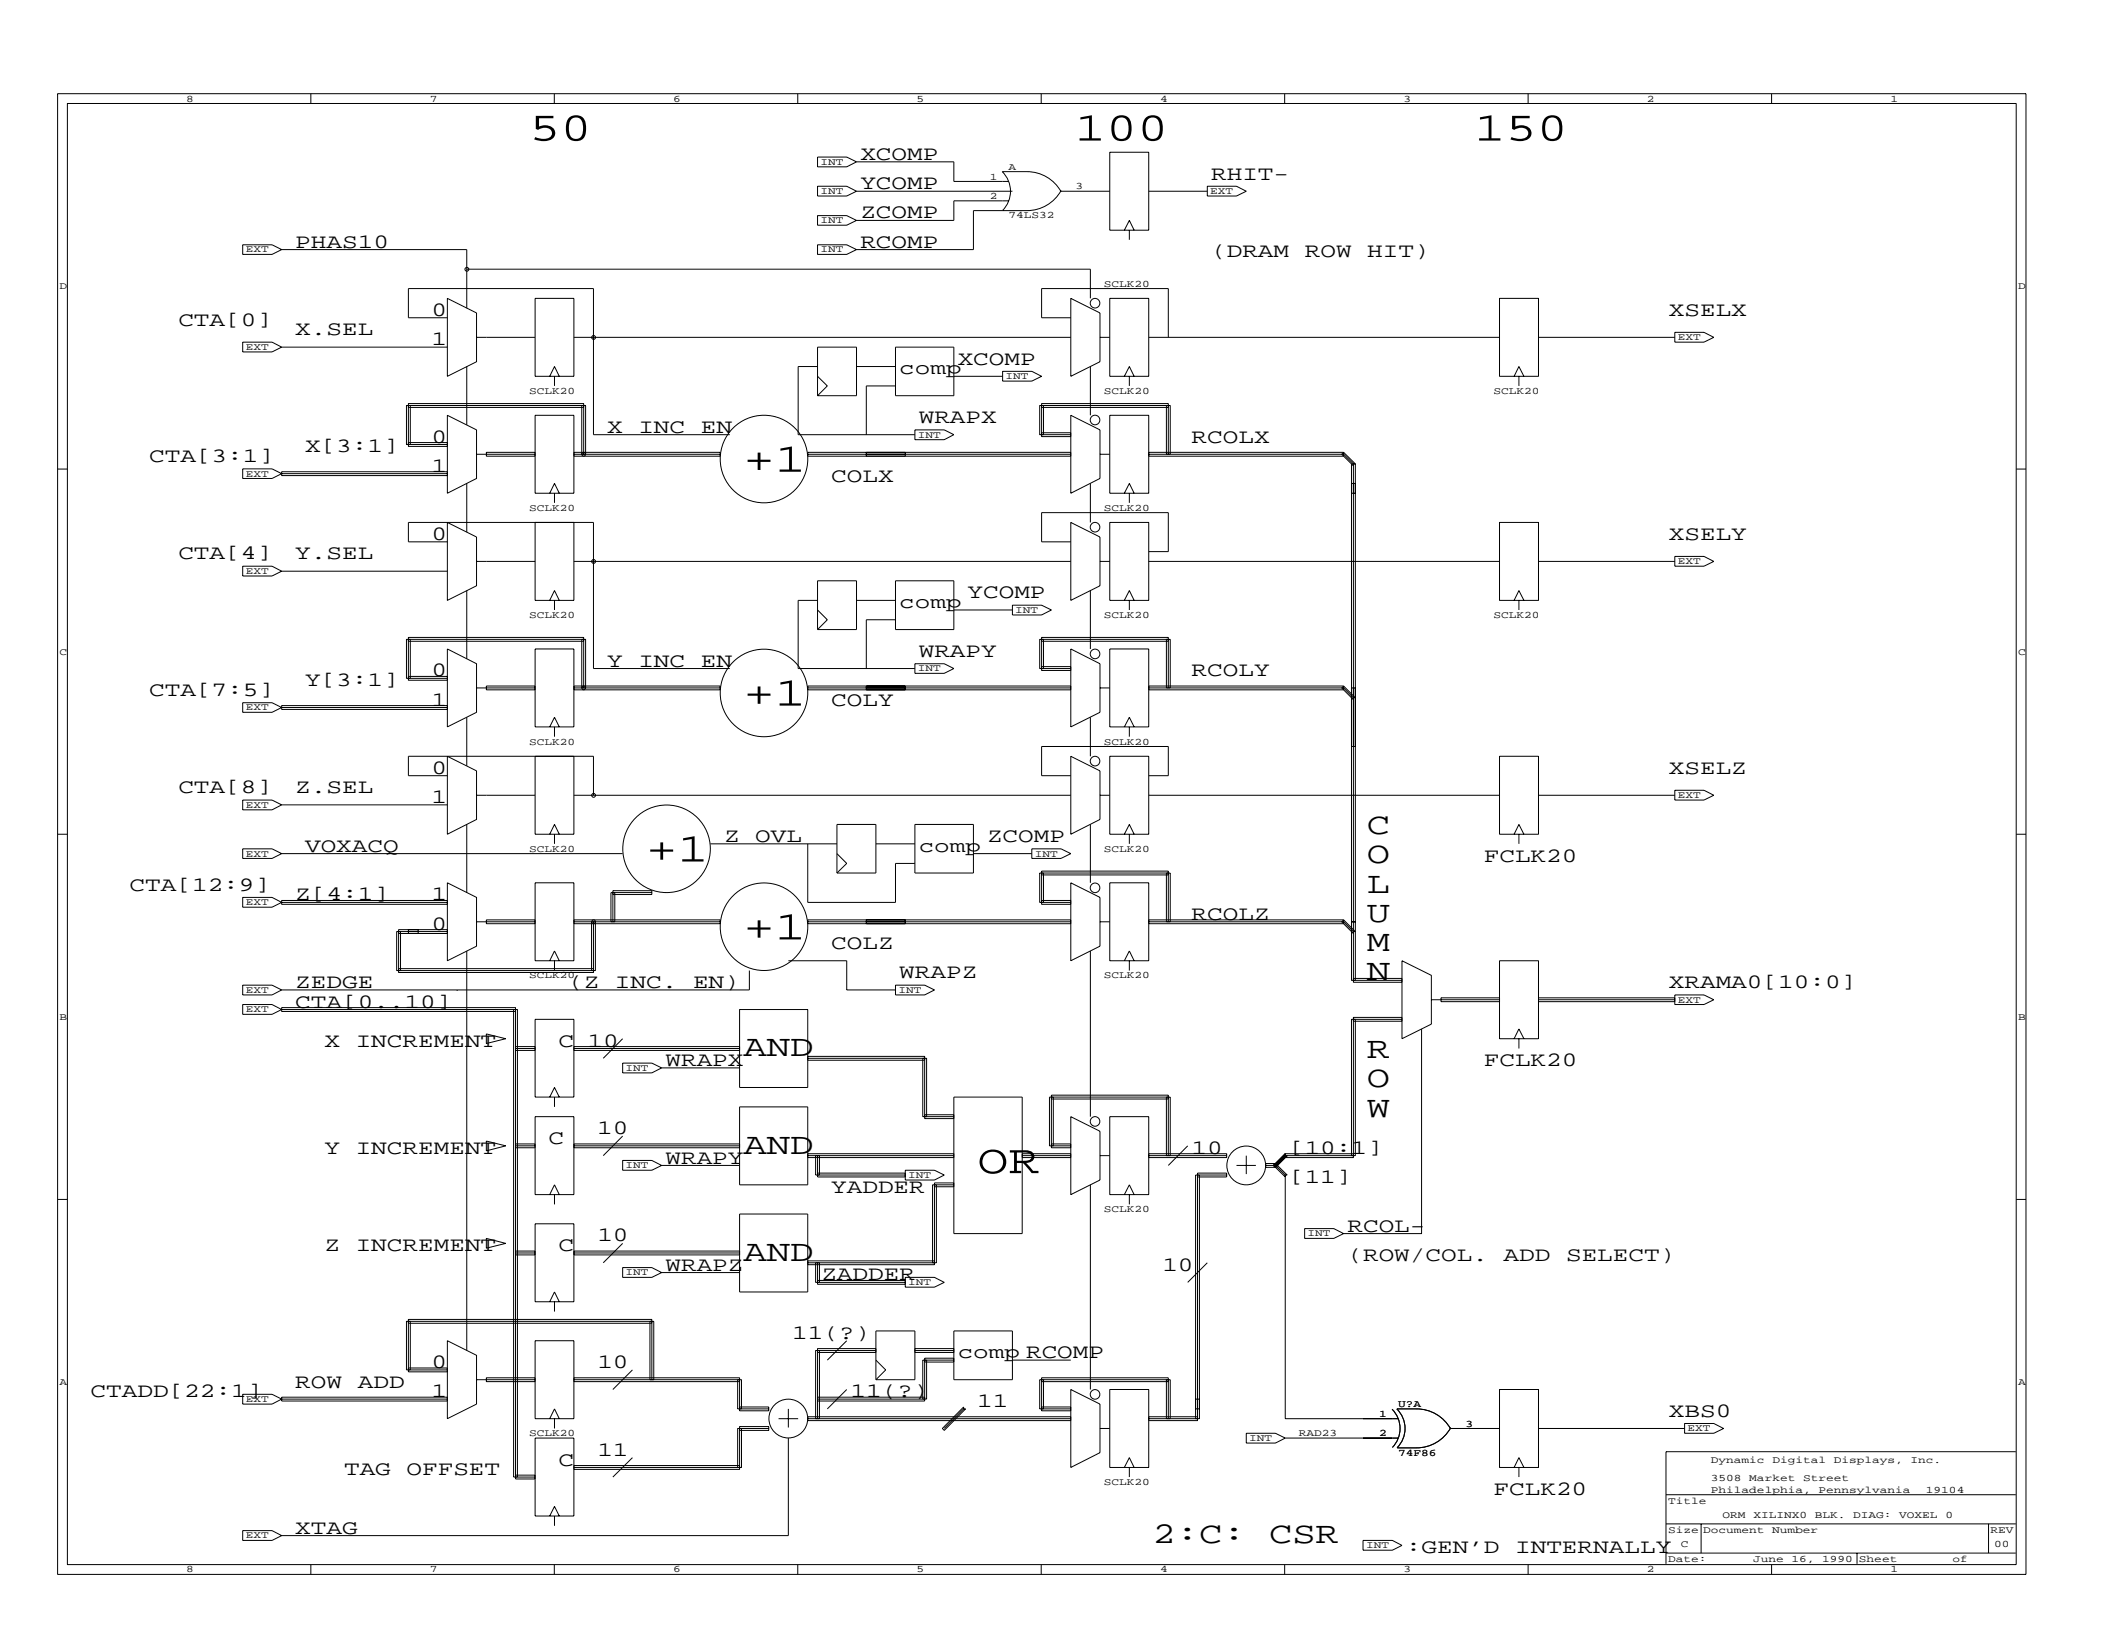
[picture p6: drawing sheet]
<svg xmlns="http://www.w3.org/2000/svg" width="279mm" height="216mm" viewBox="0 0 279 216" stroke-linecap="round" stroke-linejoin="round" font-family="sans-serif">
<g fill="none" stroke="#000" stroke-width=".13">
<path d="M7.6 12.4h260.4v195.9h-260.4zM8.9 13.7h257.8v193.3h-257.8zM41.1 12.4v1.3M73.3 12.4v1.3M105.5 12.4v1.3M137.7 12.4v1.3M170 12.4v1.3M202.2 12.4v1.3M234.4 12.4v1.3M32.1 32.4h3.9l1.3 .6-1.3 .7h-3.9zM37.3 33h24.4v7.8M59.2 39.5l3.8 1.9v6.5l-3.8 1.9z"/>
<path d="M61.7 35.6h82.5v3.9M70.8 39.5h5.1v10.3h-5.1zM108.2 24.6h3.8l1.3 .7-1.3 .6h-3.8zM108.2 20.8h3.8l1.3 .6-1.3 .7h-3.8zM108.2 28.5h3.8l1.3 .7-1.3 .6h-3.8zM108.2 32.4h3.8l1.3 .6-1.3 .7h-3.8zM113.3 21.4h12.9v2.6h7.2M113.3 25.3h20.6M132.6 22.7a3.6 3.6 0 0 1 0 5.1M132.6 22.7h3.3a5.2 5.2 0 0 1 4.5 2.7M133.4 26.6h-7.2v2.6h-12.9M140.4 25.3h6.4"/>
<path d="M140.4 25.2a5.2 5.2 0 0 1-4.5 2.7h-7.1v5.1h-15.5M141.7 39.5l3.8 1.9v6.5l-3.8 1.9zM146.8 39.5h5.2v10.3h-5.2zM146.8 20.1h5.2v10.4h-5.2zM148.7 30.5l.7-1.3 .6 1.3M149.4 30.5v1.2M152 25.3h7.7M159.7 24.6h3.9l1.3 .7-1.3 .6h-3.9zM198.4 39.5h5.1v10.3h-5.1zM32.1 45.3h3.9l1.3 .6-1.3 .7h-3.9zM37.3 45.9h21.9M54 53.9h23.2"/>
<path d="M54 58.5h5.2M54.3 53.6v5.2M59.2 54.9l3.8 2v6.4l-3.8 2zM59.2 58.8h-5.4v-5.2h23.7v6.5M59.2 59.1h-5.2v-5.7h23.2v6.7M59.2 42h-5.2v-3.8h24.5v19.3h18M61.7 48.5v7.7M63 44.6h7.8M70.8 54.9h5.1v10.4h-5.1zM70.8 59.8h-6.5v.6h6.5M72.7 49.8l.7-1.3 .6 1.3M73.4 49.8v1.3"/>
<path d="M75.9 44.6h65.8M75.9 59.8h19.4v.6h-19.4M77 53.6v6.5M108.2 45.9h5.1v6.4h-5.1zM108.2 48.5h-2.6v9h15.4M108.2 49.8l1.2 1.3-1.2 1.2M113.3 48.5h5.2M114.6 59.8v.6M118.5 45.9h7.7v6.4h-7.7zM118.5 51.1h-3.9v6.4M119.8 59.8v.6M121 56.9h3.9l1.3 .6-1.3 .7h-3.9z"/>
<path d="M126.2 49.8h6.4M132.6 49.1h3.9l1.3 .7-1.3 .6h-3.9zM137.8 53.9h16.8M137.8 57.3h3.9M138 53.6v3.9M141.7 54.9l3.8 2v6.4l-3.8 2zM141.7 57.5h-4.2v-3.9h17.3v6.5M141.7 57.8h-3.9v-4.4h16.8v6.7M141.7 59.8h-34.8v.6h34.8M141.7 42h-3.9v-3.8h16.8v6.4M144.2 48.5v6.4M145.5 44.6h1.3"/>
<path d="M146.8 54.9h5.2v10.4h-5.2zM148.7 49.8l.7-1.3 .6 1.3M149.4 49.8v1.3M152 44.6h46.4M152 59.8h25.7M154.3 53.6v6.5M177.7 59.8l1.6 1.6M177.7 59.8l-.2 .3 1.5 1.5M177.7 59.8v.6h-25.7M200.3 49.8l.6-1.3 .7 1.3M200.9 49.8v1.3M203.5 44.6h18.1"/>
<path d="M221.6 44h3.8l1.3 .6-1.3 .7h-3.8zM7.6 62.1h1.3M32.1 62h3.9l1.3 .7-1.3 .6h-3.9zM32.1 74.9h3.9l1.3 .7-1.3 .6h-3.9zM37.3 62.7h21.9M37.3 75.6h21.9M59.2 69.1l3.8 1.9v6.5l-3.8 1.9zM59.2 71.7h-5.2v-2.6h24.5v19.3h18M59.2 62.4h-21.9v.5h21.9M61.7 64v6.4M61.7 78.1v9M63 60.1h7.8"/>
<path d="M63 74.3h7.8M70.8 69.1v10.3h5.1v-10.3M72.7 65.3l.7-1.3 .6 1.3M72.7 79.4l.7-1.3 .6 1.3M73.4 65.3v1.2M73.4 79.4v1.3M75.9 60.1h19.4M75.9 74.3h65.8M106.9 60.1h34.8M108.2 76.8h5.1v6.5h-5.1zM108.2 79.4h-2.6v9h15.4M113.3 79.4h5.2"/>
<path d="M118.5 76.8h7.7v6.5h-7.7zM141.7 69.1l3.8 1.9v6.5l-3.8 1.9zM141.7 71.7h-3.9v-3.9h16.8v5.2h-2.6M144.2 64v5.1M144.2 78.1v7.8M145.5 60.1h1.3M145.5 74.3h1.3M146.8 69.1h5.2v10.3h-5.2zM148.7 65.3l.7-1.3 .6 1.3M148.7 79.4l.7-1.3 .6 1.3M149.4 65.3v1.2M149.4 79.4v1.3"/>
<path d="M152 60.1h25.7l1.3 1.3v68.5h6.5M152 74.3h46.4M178.8 65.3h.5M178.8 64h.5M179.3 61.4h-.5v68.3h6.7M179.3 61.4v68.3M198.4 69.1h5.1v10.3h-5.1zM200.3 79.4l.6-1.3 .7 1.3M200.9 79.4v1.3M203.5 74.3h18.1M221.6 73.6h3.8l1.3 .7-1.3 .6h-3.8zM266.7 62.1h1.3"/>
<path d="M32.1 93h3.9l1.3 .6-1.3 .6h-3.9zM37.3 93.6h21.9M54 84.8h23.2M54 89.5h5.2M54.3 84.6v5.1M59.2 85.9l3.8 1.9v6.4l-3.8 2zM59.2 90h-5.2v-5.7h23.2v6.7M59.2 89.7h-5.4v-5.1h23.7v6.4M59.2 93.3h-21.9v.6h21.9M61.7 94.9v6.4M63 91h7.8M70.8 85.9h5.1v10.3h-5.1z"/>
<path d="M70.8 90.8h-6.5v.5h6.5M72.7 96.2l.7-1.3 .6 1.3M73.4 96.2v1.3M75.9 91h19.4M75.9 90.8h19.4v.5h-19.4M77 84.6v6.4M106.9 91h34.8M108.2 80.7l1.2 1.3-1.2 1.3M114.6 90.8v.5M118.5 82h-3.9v6.4M119.8 90.8v.5M121 87.8h3.9l1.3 .6-1.3 .7h-3.9z"/>
<path d="M126.2 80.7h7.7M133.9 80.1h3.9l1.3 .6-1.3 .7h-3.9zM137.8 84.8h16.8M137.8 88.2h3.9M138 84.6v3.8M141.7 85.9l3.8 1.9v6.4l-3.8 2zM141.7 90.8h-34.8v.5h34.8M141.7 88.7h-3.9v-4.4h16.8v6.7M141.7 88.4h-4.2v-3.8h17.3v6.4M144.2 94.9v5.2M145.5 91h1.3M146.8 85.9h5.2v10.3h-5.2z"/>
<path d="M148.7 96.2l.7-1.3 .6 1.3M149.4 96.2v1.3M152 90.8h25.7M154.3 84.6v6.4M177.7 90.8l1.6 1.5h-.3l-1.3-1.3h-25.7M177.7 90.8l-.2 .2 1.5 1.6M177.7 90.8v.5h-25.7M178.8 91h.5M178.8 98.8h.5M7.6 110.4h1.3M32.1 105.8h3.9l1.3 .7-1.3 .6h-3.9zM32.1 112.3h3.9l1.3 .6-1.3 .7h-3.9z"/>
<path d="M32.1 118.7h3.9l1.3 .7-1.3 .6h-3.9zM37.3 119.4h21.9M37.3 106.5h21.9M37.3 112.9h45.1M59.2 100.1l3.8 1.9v6.4l-3.8 2zM59.2 116.8l3.8 1.9v6.5l-3.8 1.9zM59.2 102.6h-5.2v-2.5h24.5v5.1M59.2 119.1h-21.9v.5h21.9M61.7 109.1v9M63 105.2h7.8M70.8 100.1v10.3h5.1v-10.3M70.8 116.8h5.1v10.3h-5.1z"/>
<path d="M72.7 110.4l.7-1.3 .6 1.3M73.4 110.4v1.2M75.9 105.2h65.8M81.1 118.3h5.1v-.5h-5.1v4.1M81.3 118.1v3.8M86.2 118.1h-5.4v3.8M94 111.6h16.7M106.9 111.6v7.8h11.6v-5.2h2.5M110.7 109.1h5.2v6.4h-5.2zM110.7 112.9l1.3 1.3-1.3 1.3M115.9 111.6h5.1M121 109.1h7.8v6.4h-7.8z"/>
<path d="M128.8 112.9h7.7M136.5 112.3h3.9l1.3 .6-1.3 .7h-3.9zM137.8 119.1h3.9M137.8 115.7h16.8M138 115.5v3.9M141.7 100.1l3.8 1.9v6.4l-3.8 2zM141.7 116.8l3.8 1.9v6.5l-3.8 1.9zM141.7 102.6h-3.9v-3.8h16.8v3.8h-2.6M141.7 119.6h-3.9v-4.4h16.8v6.7M141.7 119.4h-4.2v-3.9h17.3v6.4M144.2 109.1v7.7M145.5 105.2h1.3"/>
<path d="M146.8 100.1h5.2v10.3h-5.2zM146.8 116.8h5.2v10.3h-5.2zM148.7 110.4l.7-1.3 .6 1.3M149.4 110.4v1.2M152 105.2h46.4M154.3 115.5v6.4M198.4 100.1h5.1v10.3h-5.1zM200.3 110.4l.6-1.3 .7 1.3M200.9 110.4v1.2M203.5 105.2h18.1M221.6 104.5h3.8l1.3 .7-1.3 .6h-3.8zM266.7 110.4h1.3"/>
<path d="M32.1 130.3h3.9l1.3 .7-1.3 .6h-3.9zM32.1 132.9h3.9l1.3 .7-1.3 .6h-3.9zM37.3 133.6h31.2v61.8M52.7 123.5h6.5M52.7 128.1h25.8M53 123.2v5.2M54 123v.5M55.3 123v.5M60.5 131h.1M61.7 125.8v52.9M63 121.9h7.8M64.3 136.8l2.6 .6-2.6 .6z"/>
<path d="M67.9 133.6v61.8h2.9M68.2 133.8h-30.9v-.5h30.9v62.4h2.6M68.2 138.7h2.6M68.2 138.5h2.6M68.2 139h2.6M70.8 134.8h5.1v10.3h-5.1zM70.8 121.7h-6.5v.5h6.5M72.7 127.1l.7-1.3 .6 1.3M73.4 127.1v1.3M75.9 121.9h19.4M75.9 121.7h19.4v.5h-19.4M75.9 138.7h21.9"/>
<path d="M75.9 138.5h21.9M75.9 139h21.9M78.3 121.9v6.5M78.5 121.9v6.8h-25.8v-5.7h6.5M78.8 121.9v6.5h-26.3v-5.2h6.7M82.4 137.4l-2.6 2.6M97.8 133.6h9.1v10.3h-9.1zM99.1 128.4v2.6h-61.8M104.3 127.1h7.7v3.9h6.5M106.9 121.9h34.8M106.9 139.8h15.4v8.2h3.9M114.6 121.7v.5"/>
<path d="M118.5 130.3h3.8l1.3 .7-1.3 .6h-3.8zM119.8 121.7v.5M141.7 121.7h-34.8v.5h34.8M144.2 125.8v21.9M145.5 121.9h1.3M148.7 127.1l.7-1.3 .6 1.3M149.4 127.1v1.3M152 121.7h25.7M177.7 121.7l1.6 1.5h-.3l-1.3-1.3h-25.7M177.7 121.7l-.2 .2 1.5 1.6M177.7 121.7v.5h-25.7M178.8 121.9h.5"/>
<path d="M179 135.1h6.5M179 129.4h6.5M179.3 134.8v18.1h-9.3l-1.3 1.3M185.5 127.1l3.9 1.9v6.5l-3.9 1.9zM185.5 134.8h-6.7v18.1M185.5 134.6h-6.5v18.5h-9v-.5M188.1 136.1v27.1h-10.4M189.4 132.3h9M198.4 127.1h5.1v10.3h-5.1zM198.4 132h-7.8v.5h7.8M200.3 137.4l.6-1.3 .7 1.3M200.9 137.4v1.3"/>
<path d="M203.5 132.3h18.1M203.5 132h18.1M203.5 132.5h18.1M221.6 131.6h3.8l1.3 .7-1.3 .6h-3.8zM7.6 158.7h1.3M64.3 151l2.6 .6-2.6 .6zM68.2 151.6h2.6M68.2 151.3h2.6M68.2 151.8h2.6M70.8 147.7h5.1v10.3h-5.1zM72.7 145.1l.7-1.2 .6 1.2M72.7 158l.7-1.3 .6 1.3"/>
<path d="M73.4 145.1v1.3M73.4 158v1.3M75.9 151.6h21.9M75.9 151.3h21.9M75.9 151.8h21.9M82.4 140.6h3.8l1.3 .7-1.3 .6h-3.8zM82.4 153.5h3.8l1.3 .7-1.3 .6h-3.8zM82.4 150.3l-2.6 2.6M87.5 154.2h10.3M87.5 141.3h10.3M97.8 146.4h9.1v10.3h-9.1zM106.9 152.9h19.3"/>
<path d="M106.9 140h15.7v7.7M106.9 140.3h15.4M106.9 152.6h19.3M106.9 153.1h19.3M107.9 152.9v2.5h11.9M108.2 152.9v2.8h11.6M108.2 155.2h11.6M108.4 152.9v2.5M119.8 154.8h3.8l1.3 .6-1.3 .7h-3.8zM122.1 140v7.7h4.1M122.3 147.5h3.9M123.6 157h2.6"/>
<path d="M123.9 156.7v10.4h-17M126.2 145.1h9v18.1h-9zM126.2 156.7h-2.8v10.4M126.2 156.5h-2.6v10.8h-16.7M135.2 152.9h6.5M135.2 152.6h6.5M135.2 153.1h6.5M139.1 151.3h2.6M139.1 145.4h15.5M139.3 145.1v6.5M141.7 147.7l3.8 2v6.4l-3.8 1.9zM141.7 151.6h-2.9v-6.5h16v7.8"/>
<path d="M141.7 151.8h-2.6v-6.9h15.5v8M144.2 156.7v27.1M145.5 152.9h1.3M146.8 147.7h5.2v10.3h-5.2zM148.7 158l.7-1.3 .6 1.3M149.4 158v1.3M152 152.9h10.3M152 152.6h10.3v.5h-10.3M154.3 145.1v7.8M157.1 151.6l-2.5 2.6M158.4 155.7h3.9v-.5h-3.9v32.7h-6.4M158.7 155.4v32.3h-6.7"/>
<path d="M162.3 155.4h-4.1v32.3M163.6 154.2h2.5M164.9 152.9v2.4M167.4 154.2h1.3M168.5 154.2l.2 .2M168.5 154.2l1.5 1.5M168.7 154.2l1.3 1.2M168.7 153.9l1.6 1.5h-.3M168.7 153.9v.5M168.7 153.9h-1.3v.5h1.3M170 155.4v32.3h15M170 152.6l-1.5 1.6"/>
<path d="M170 152.6h9M170.3 152.9l-1.6 1.5M266.7 158.7h1.3M54 175.1h32.2M54.3 174.8v6.4M59.2 177.4l3.8 1.9v6.5l-3.8 1.9zM64.3 163.8l2.6 .7-2.6 .6zM68.2 165.8h2.6M68.2 165.5h2.6M68.2 166h2.6M70.8 161.9h5.1v10.3h-5.1zM70.8 177.4h5.1v10.3h-5.1z"/>
<path d="M72.7 172.2l.7-1.3 .6 1.3M73.4 172.2v1.3M75.9 165.8h21.9M75.9 165.5h21.9M75.9 166h21.9M82.4 167.7h3.8l1.3 .7-1.3 .6h-3.8zM82.4 164.5l-2.6 2.6M86 174.8v7.7M87.5 168.4h10.3M97.8 160.6h9.1v10.3h-9.1zM106.9 166.8h16.7M107.9 167.1v2.5h11.9"/>
<path d="M108.2 167.1v2.8h11.6M108.2 169.4h11.6M108.2 178.9h7.7M108.4 167.1v2.5M108.4 178.7v9M112 177.4l-2.6 2.5M115.9 176.1h5.1v6.4h-5.1zM115.9 178.4h-7.7v9.3M115.9 178.7h-8v9M115.9 179.9l1.3 1.3-1.3 1.3M119.8 169h3.8l1.3 .6-1.3 .7h-3.8zM121 178.7h5.2"/>
<path d="M121 178.4h5.2M121 178.9h5.2M122.6 179.9v5.2h-14.4M126.2 176.1h7.7v6.4h-7.7zM126.2 179.7h-3.9v5.6h-14.1M126.2 179.9h-4.1v5.2M133.9 179.9h7.8M159.7 167.1l-2.6 2.5M172.6 162.5h3.9l1.2 .7-1.2 .6h-3.9zM32.1 184.5h3.9l1.3 .6-1.3 .7h-3.9zM37.3 185.1h21.9M54 181h5.2"/>
<path d="M59.2 181.5h-5.2v-7h32.2v8M59.2 184.8h-21.9v.5h21.9M59.2 181.2h-5.4v-6.4h32.7v7.7M63 182.5h7.8M68.2 195.1h2.6M70.8 190.2h5.1v10.4h-5.1zM70.8 182.3h-6.5v.5h6.5M72.7 187.7l.7-1.3 .6 1.3M73.4 187.7v1.3M75.9 182.5h22.2v3.9M75.9 182.3h21.9v4.3h3.9v-.5h-3.9M75.9 182.8h21.9"/>
<path d="M75.9 193.9h21.9M83.7 181.2l-2.6 2.6M83.7 192.8l-2.6 2.6M97.6 182.5v3.9h4.1M97.8 189.2h3.9v-.5h-3.9v5.7h-21.9M98.1 189v5.1h-22.2M101.7 189h-4.1v5.1M103 187.7h2.6M104.3 186.4v2.4M104.3 190.2v12.9h-67M106.9 187.7h34.8M108.2 184.8h14.1"/>
<path d="M112 183.8l-2.6 2.6M122.3 180.2h3.9M127.5 186.1v.3h.2l-2.8 2.8-.2-.2zM127.5 186.4l-2.6 2.6M137.8 186.1h3.9M137.8 182.8h16.8M138 182.5v3.9M141.7 183.8l3.8 2v6.4l-3.8 1.9zM141.7 186.4h-4.2v-3.9h17.3v5.2M141.7 187.4h-34.8v.5h34.8M141.7 186.6h-3.9v-4.3h16.8v5.4M145.5 189h1.3"/>
<path d="M146.8 183.8h5.2v10.3h-5.2zM148.7 194.1l.7-1.3 .6 1.3M149.4 194.1v1.3M152 187.4h6.4M154.3 182.5v5.2M158.2 186.4h.5M158.2 185.1h.5M164.9 189.6h3.8l1.3 .6-1.3 .7h-3.8zM170 190.2h15M184.2 186.4a3.6 3.6 0 0 1 0 5.1M184.8 186.4a3.6 3.6 0 0 1 0 5.1M184.8 186.4a9.2 9.2 0 0 1 4.6 .4 5.2 5.2 0 0 1 2.5 2.2"/>
<path d="M191.9 188.9a5.2 5.2 0 0 1-4.5 2.6h-2.6M191.9 189h6.5M198.4 183.8h5.1v10.3h-5.1zM200.3 194.1l.6-1.3 .7 1.3M200.9 194.1v1.3M203.5 189h19.4M220.4 197.7h46.3M222.9 188.3h3.8l1.3 .7-1.3 .6h-3.8zM266.7 192h-46.3v14.9M32.1 202.5h3.9l1.3 .6-1.3 .7h-3.9zM41.1 207v1.3M72.7 200.6l.7-1.3 .6 1.3"/>
<path d="M73.3 207v1.3M73.4 200.6v1.3M105.5 207v1.3M137.7 207v1.3M170 207v1.3M180.3 203.8h3.9l1.3 .6-1.3 .7h-3.9zM202.2 207v1.3M220.4 205.5h46.3M220.4 201.6h46.3M225 201.6v3.9M234.4 207v1.3M245.7 205.5v1.4"/>
<path d="M263.1 201.6v3.9"/>
<circle cx="61.8" cy="35.6" r=".25"/>
<circle cx="78.5" cy="44.6" r=".25"/>
<circle cx="144.9" cy="55.6" r=".64"/>
<circle cx="144.9" cy="40.1" r=".64"/>
<circle cx="77.2" cy="60.1" r=".25"/>
<circle cx="78.5" cy="74.3" r=".25"/>
<circle cx="101.1" cy="60.7" r="5.8"/>
<circle cx="144.9" cy="69.7" r=".64"/>
<circle cx="77.2" cy="91" r=".25"/>
<circle cx="101.1" cy="91.7" r="5.8"/>
<circle cx="144.9" cy="86.5" r=".64"/>
<circle cx="78.5" cy="105.2" r=".25"/>
<circle cx="88.2" cy="112.3" r="5.8"/>
<circle cx="144.9" cy="100.7" r=".64"/>
<circle cx="144.9" cy="117.5" r=".64"/>
<circle cx="78.5" cy="121.9" r=".25"/>
<circle cx="101.1" cy="122.6" r="5.8"/>
<circle cx="144.9" cy="148.4" r=".64"/>
<circle cx="164.9" cy="154.2" r="2.57"/>
<circle cx="104.3" cy="187.7" r="2.57"/>
<circle cx="144.9" cy="184.5" r=".64"/>
</g>
<g font-size="5.4">
<text x="70" y="18.6">50</text>
<text x="142.2" y="18.6">100</text>
<text x="195" y="18.6">150</text>
<text x="98.3" y="62.4">+1</text>
<text x="98.3" y="93.3">+1</text>
<text x="85.5" y="114">+1</text>
<text x="98.3" y="124.3">+1</text>
<text x="129.3" y="155.2">OR</text>
</g>
<g font-size="4">
<text x="180.8" y="110.4">C</text>
<text x="180.8" y="114.2">O</text>
<text x="180.8" y="118.1">L</text>
<text x="180.8" y="121.9">U</text>
<text x="180.8" y="125.8">M</text>
<text x="180.8" y="129.7">N</text>
<text x="98.3" y="139.8">AND</text>
<text x="180.8" y="140">R</text>
<text x="180.8" y="143.9">O</text>
<text x="180.8" y="147.7">W</text>
<text x="98.3" y="152.6">AND</text>
<text x="98.3" y="166.8">AND</text>
<text x="152.5" y="204.2">2:C:</text>
<text x="167.9" y="204.2">CSR</text>
</g>
<g font-size="2.7">
<text x="113.8" y="21.2">XCOMP</text>
<text x="160.2" y="23.7">RHIT-</text>
<text x="113.8" y="25">YCOMP</text>
<text x="113.8" y="28.9">ZCOMP</text>
<text x="39.1" y="32.8">PHAS10</text>
<text x="113.8" y="32.8">RCOMP</text>
<text x="160.2" y="34.1">(DRAM</text>
<text x="172.6" y="34.1">ROW</text>
<text x="180.9" y="34.1">HIT)</text>
<text x="57.1" y="41.8">0</text>
<text x="220.8" y="41.8">XSELX</text>
<text x="23.6" y="43.1">CTA[0]</text>
<text x="39.1" y="44.4">X.SEL</text>
<text x="57.1" y="45.7">1</text>
<text x="119" y="49.5">comp</text>
<text x="126.7" y="48.2">XCOMP</text>
<text x="40.4" y="59.8">X[3:1]</text>
<text x="57.1" y="58.5">0</text>
<text x="80.3" y="57.3">X</text>
<text x="84.4" y="57.3">INC</text>
<text x="92.7" y="57.3">EN</text>
<text x="121.5" y="56">WRAPX</text>
<text x="157.6" y="58.5">RCOLX</text>
<text x="19.7" y="61.1">CTA[3:1]</text>
<text x="57.1" y="62.4">1</text>
<text x="110" y="63.7">COLX</text>
<text x="57.1" y="71.4">0</text>
<text x="220.8" y="71.4">XSELY</text>
<text x="23.6" y="74">CTA[4]</text>
<text x="39.1" y="74">Y.SEL</text>
<text x="119" y="80.4">comp</text>
<text x="128" y="79.2">YCOMP</text>
<text x="57.1" y="89.5">0</text>
<text x="80.3" y="88.2">Y</text>
<text x="84.4" y="88.2">INC</text>
<text x="92.7" y="88.2">EN</text>
<text x="121.5" y="86.9">WRAPY</text>
<text x="157.6" y="89.5">RCOLY</text>
<text x="19.7" y="92">CTA[7:5]</text>
<text x="40.4" y="90.8">Y[3:1]</text>
<text x="57.1" y="93.3">1</text>
<text x="110" y="93.3">COLY</text>
<text x="23.6" y="105">CTA[8]</text>
<text x="39.1" y="105">Z.SEL</text>
<text x="57.1" y="102.4">0</text>
<text x="57.1" y="106.2">1</text>
<text x="220.8" y="102.4">XSELZ</text>
<text x="40.4" y="112.7">VOXACQ</text>
<text x="95.8" y="111.4">Z</text>
<text x="99.9" y="111.4">OVL</text>
<text x="121.5" y="112.7">comp</text>
<text x="130.6" y="111.4">ZCOMP</text>
<text x="196.3" y="114">FCLK20</text>
<text x="17.1" y="117.8">CTA[12:9]</text>
<text x="39.1" y="119.1">Z[4:1]</text>
<text x="57.1" y="119.1">1</text>
<text x="57.1" y="123">0</text>
<text x="110" y="125.6">COLZ</text>
<text x="157.6" y="121.7">RCOLZ</text>
<text x="39.1" y="130.7">ZEDGE</text>
<text x="75.2" y="130.7">(Z</text>
<text x="81.4" y="130.7">INC.</text>
<text x="91.7" y="130.7">EN)</text>
<text x="119" y="129.4">WRAPZ</text>
<text x="220.8" y="130.7">XRAMA0[10:0]</text>
<text x="39.1" y="133.3">CTA[0..10]</text>
<text x="42.9" y="138.5">X</text>
<text x="47.1" y="138.5">INCREMENT</text>
<text x="73.9" y="138.5">C</text>
<text x="77.7" y="138.5">10</text>
<text x="88" y="141">WRAPX</text>
<text x="196.3" y="141">FCLK20</text>
<text x="42.9" y="152.6">Y</text>
<text x="47.1" y="152.6">INCREMENT</text>
<text x="72.6" y="151.3">C</text>
<text x="79" y="150">10</text>
<text x="88" y="153.9">WRAPY</text>
<text x="157.6" y="152.6">10</text>
<text x="170.5" y="152.6">[10:1]</text>
<text x="110" y="157.8">YADDER</text>
<text x="170.5" y="156.5">[11]</text>
<text x="42.9" y="165.5">Z</text>
<text x="47.1" y="165.5">INCREMENT</text>
<text x="73.9" y="165.5">C</text>
<text x="79" y="164.2">10</text>
<text x="178.3" y="162.9">RCOL-</text>
<text x="178.3" y="166.8">(ROW/COL.</text>
<text x="198.9" y="166.8">ADD</text>
<text x="207.2" y="166.8">SELECT)</text>
<text x="88" y="168.1">WRAPZ</text>
<text x="108.7" y="169.4">ZADDER</text>
<text x="153.8" y="168.1">10</text>
<text x="104.8" y="177.1">11(?)</text>
<text x="126.7" y="179.7">comp RCOMP</text>
<text x="12" y="184.8">CTADD[22:1]</text>
<text x="39.1" y="183.6">ROW</text>
<text x="47.3" y="183.6">ADD</text>
<text x="57.1" y="184.8">1</text>
<text x="57.1" y="181">0</text>
<text x="79" y="181">10</text>
<text x="112.5" y="184.8">11(?)</text>
<text x="129.3" y="186.1">11</text>
<text x="220.8" y="187.4">XBS0</text>
<text x="45.5" y="195.1">TAG</text>
<text x="53.8" y="195.1">OFFSET</text>
<text x="73.9" y="193.9">C</text>
<text x="79" y="192.6">11</text>
<text x="197.6" y="197.7">FCLK20</text>
<text x="39.1" y="202.9">XTAG</text>
<text x="186" y="205.5">:GEN’D</text>
<text x="200.4" y="205.5">INTERNALLY</text>
</g>
<g font-size="1.3">
<text x="24.6" y="13.4">8</text>
<text x="56.8" y="13.4">7</text>
<text x="89.1" y="13.4">6</text>
<text x="121.3" y="13.4">5</text>
<text x="153.5" y="13.4">4</text>
<text x="185.7" y="13.4">3</text>
<text x="217.9" y="13.4">2</text>
<text x="250.1" y="13.4">1</text>
<text x="108.5" y="21.8">INT</text>
<text x="130.9" y="23.7">1</text>
<text x="133.4" y="22.5">A</text>
<text x="108.5" y="25.7">INT</text>
<text x="108.5" y="29.5">INT</text>
<text x="130.9" y="26.3">2</text>
<text x="133.4" y="28.9">74LS32</text>
<text x="142.3" y="25">3</text>
<text x="160.1" y="25.7">EXT</text>
<text x="32.5" y="33.4">EXT</text>
<text x="108.5" y="33.4">INT</text>
<text x="7.9" y="38.3">D</text>
<text x="146" y="37.9">SCLK20</text>
<text x="267" y="38.3">D</text>
<text x="32.5" y="46.3">EXT</text>
<text x="221.9" y="45">EXT</text>
<text x="70" y="52.1">SCLK20</text>
<text x="133" y="50.2">INT</text>
<text x="146" y="52.1">SCLK20</text>
<text x="197.6" y="52.1">SCLK20</text>
<text x="121.4" y="57.9">INT</text>
<text x="32.5" y="63">EXT</text>
<text x="70" y="67.6">SCLK20</text>
<text x="146" y="67.6">SCLK20</text>
<text x="32.5" y="75.9">EXT</text>
<text x="221.9" y="74.7">EXT</text>
<text x="70" y="81.7">SCLK20</text>
<text x="134.3" y="81.1">INT</text>
<text x="146" y="81.7">SCLK20</text>
<text x="197.6" y="81.7">SCLK20</text>
<text x="7.9" y="86.6">C</text>
<text x="121.4" y="88.8">INT</text>
<text x="267" y="86.6">C</text>
<text x="32.5" y="94">EXT</text>
<text x="70" y="98.5">SCLK20</text>
<text x="146" y="98.5">SCLK20</text>
<text x="32.5" y="106.9">EXT</text>
<text x="221.9" y="105.6">EXT</text>
<text x="32.5" y="113.3">EXT</text>
<text x="70" y="112.7">SCLK20</text>
<text x="136.9" y="113.3">INT</text>
<text x="146" y="112.7">SCLK20</text>
<text x="32.5" y="119.8">EXT</text>
<text x="32.5" y="131.3">EXT</text>
<text x="70" y="129.4">SCLK20</text>
<text x="118.8" y="131.3">INT</text>
<text x="146" y="129.4">SCLK20</text>
<text x="7.9" y="134.9">B</text>
<text x="32.5" y="133.9">EXT</text>
<text x="221.9" y="132.6">EXT</text>
<text x="267" y="134.9">B</text>
<text x="82.8" y="141.7">INT</text>
<text x="82.8" y="154.6">INT</text>
<text x="120.1" y="155.8">INT</text>
<text x="146" y="160.4">SCLK20</text>
<text x="173" y="163.6">INT</text>
<text x="82.8" y="168.7">INT</text>
<text x="120.1" y="170">INT</text>
<text x="7.9" y="183.2">A</text>
<text x="32.5" y="185.5">EXT</text>
<text x="267" y="183.2">A</text>
<text x="70" y="190">SCLK20</text>
<text x="165.3" y="190.6">INT</text>
<text x="171.8" y="190">RAD23</text>
<text x="182.5" y="187.4">1</text>
<text x="182.5" y="190">2</text>
<text x="185" y="186.1">U?A</text>
<text x="193.9" y="188.7">3</text>
<text x="223.2" y="189.4">EXT</text>
<text x="146" y="196.4">SCLK20</text>
<text x="185" y="192.6">74F86</text>
<text x="226.3" y="197.5">Philadelphia,</text>
<text x="226.3" y="195.9">3508</text>
<text x="226.3" y="193.6">Dynamic</text>
<text x="231.4" y="195.9">Market</text>
<text x="234.5" y="193.6">Digital</text>
<text x="238.5" y="195.9">Street</text>
<text x="240.6" y="197.5">Pennsylvania</text>
<text x="242.6" y="193.6">Displays,</text>
<text x="252.8" y="193.6">Inc.</text>
<text x="254.8" y="197.5">19104</text>
<text x="32.5" y="203.5">EXT</text>
<text x="220.7" y="202.8">Size Document</text>
<text x="220.7" y="199">Title</text>
<text x="227.9" y="200.8">ORM</text>
<text x="232" y="200.8">XILINX0</text>
<text x="234.4" y="202.8">Number</text>
<text x="240.1" y="200.8">BLK.</text>
<text x="245.2" y="200.8">DIAG:</text>
<text x="251.3" y="200.8">VOXEL</text>
<text x="257.4" y="200.8">0</text>
<text x="263.3" y="202.8">REV</text>
<text x="24.6" y="208">8</text>
<text x="56.8" y="208">7</text>
<text x="89.1" y="208">6</text>
<text x="121.3" y="208">5</text>
<text x="153.5" y="208">4</text>
<text x="180.7" y="204.8">INT</text>
<text x="185.7" y="208">3</text>
<text x="217.9" y="208">2</text>
<text x="220.7" y="206.6">Date:</text>
<text x="222.4" y="204.7">C</text>
<text x="231.9" y="206.6">June</text>
<text x="237" y="206.6">16,</text>
<text x="241.1" y="206.6">1990 Sheet</text>
<text x="250.1" y="208">1</text>
<text x="258.3" y="206.6">of</text>
<text x="263.8" y="204.7">00</text>
</g>
</svg>
